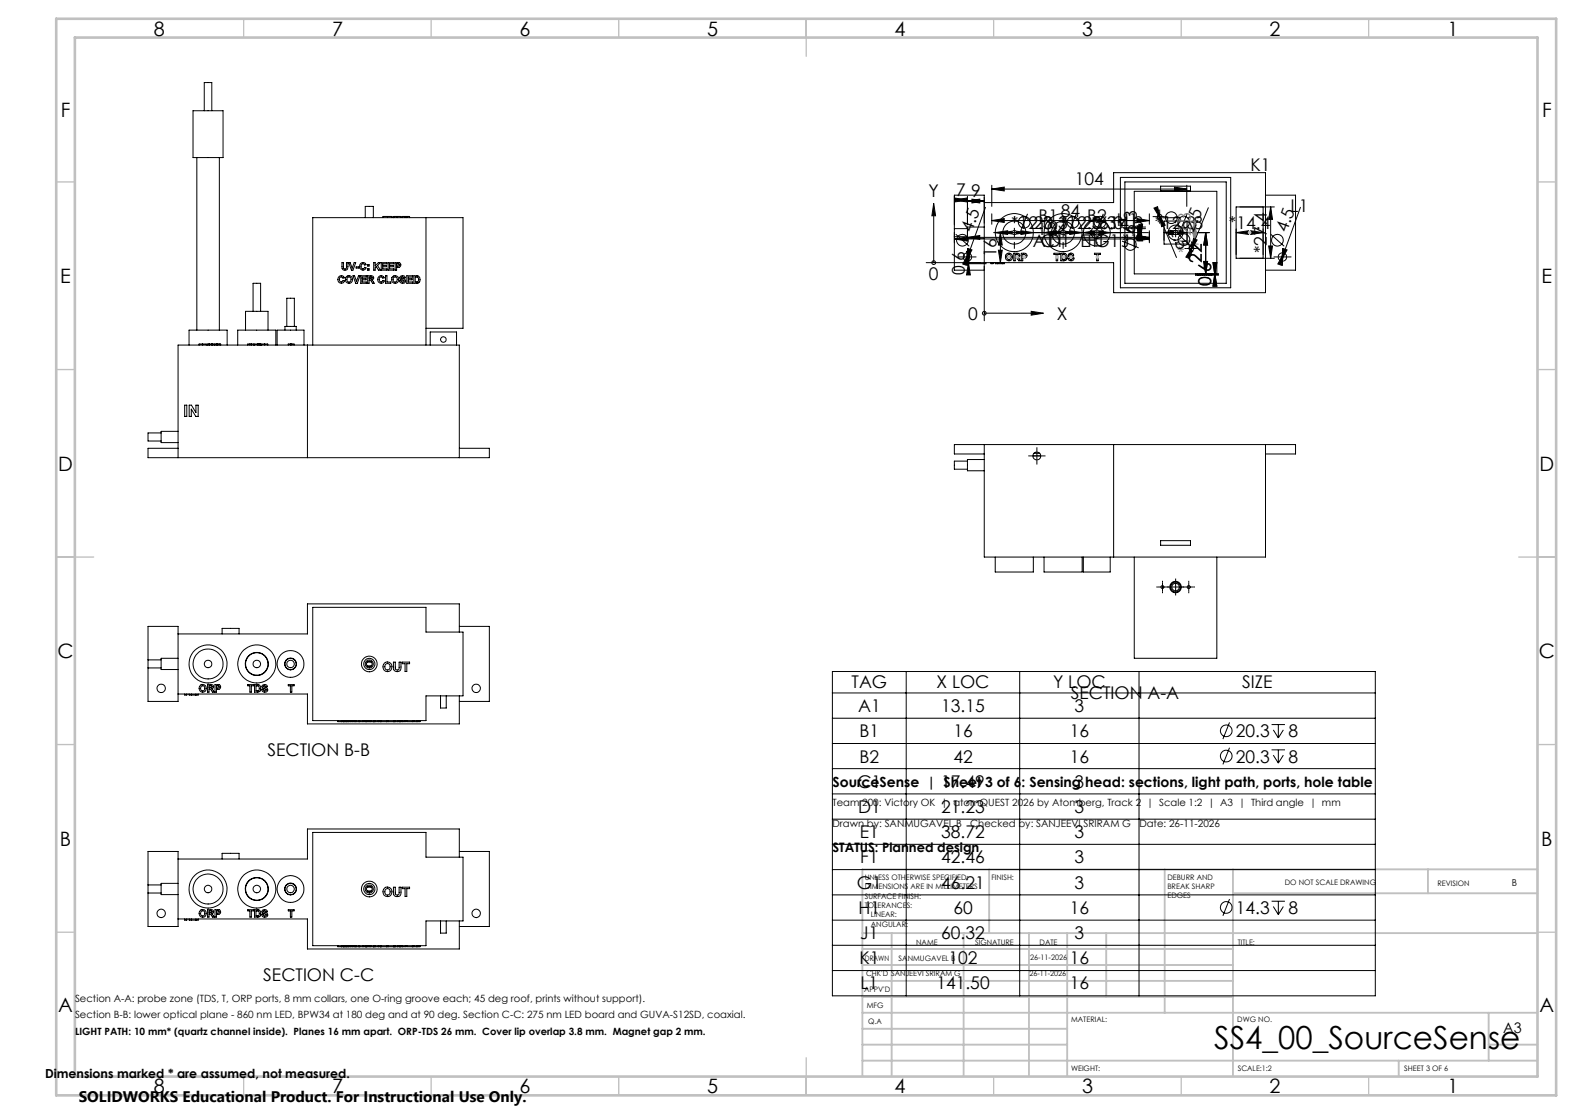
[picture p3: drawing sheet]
<svg xmlns="http://www.w3.org/2000/svg" width="420mm" height="297mm" viewBox="0 0 420 297" stroke-linecap="round" stroke-linejoin="round" font-family="sans-serif">
<g fill="none" stroke="#000" stroke-width=".27">
<path d="M51.5 29.5h8v12.5h-8zM54.5 29.5v-7.5h2v7.5M52.5 42v46M58.5 42v46M97.4 58v-3h2.2v3M103.3 57.7h1.2v.3M103.3 57.7h-1.2v.3M103.3 57.7v.3M104.9 57.7v.3M105.9 57.7h1v.3M105.9 57.7h-.9v.3M105.9 57.7v.3"/>
<path d="M107.3 58v-.3h1.9v.3M108 57.7v.3M108.5 57.7v.3M113.6 58v34M262.5 54h34.5v-8h40.5v32h-40.5v-8h-34.5M264.5 50.4l3.3-.5v1zM264.5 58.8l3.3-.5v1zM264.5 49.4v5.6M264.5 57v2.8M264.5 50.4h52M264.5 58.8h42M298.8 47.3h29.4v29.4h-29.4z"/>
<path d="M300 48.5h27v27h-27zM302.5 51h22v22h-22zM303.2 58.3l3.3 .5-3.3 .5zM306.5 57v2.8M309.5 49.6h8v1.3h-8zM310.4 58.9h6.1v6.2h-6.1zM313.2 49.9l3.3 .5-3.3 .5zM316.5 49.4v5.6M316.5 57l-1.7 4.5M329.6 55.2h7.2v13.7h-7.2zM337.5 52h8v20h-8M90.4 73.7a.83 .83 0 0 1 1.4 .4l-.4 .1-.3-.4-.3 .1-.2 .2-.1 .4 .3 .6h.4l.3-.3 .4 .1a.97 .97 0 0 1-1.5 .4 .97 .97 0 0 1 0-1.6z"/>
<path d="M91.2 70h.4v1.1a.44 .44 0 0 0 .4 .6 .44 .44 0 0 0 .4-.6v-1.1h.4v1.1a.81 .81 0 0 1-.8 1 .81 .81 0 0 1-.8-1zM93 70h.4l.5 1.5 .5-1.5h.5l-.8 2h-.4zM94.1 73.5h.4l.6 1.5 .5-1.5h.4l-.7 2h-.4zM95 71.2h.7v.3h-.7zM96.2 70.2a.87 .87 0 0 1 1.4 .4l-.4 .1-.4-.4a.66 .66 0 0 0-.5 .8 .66 .66 0 0 0 .6 .5l.3-.3 .4 .1a.97 .97 0 0 1-1.5 .4 .97 .97 0 0 1 .1-1.6zM96.2 73.5h1.5v.4h-1.1v.4h1v.3h-1v.6h1.1v.3h-1.5zM98 73.5h.9a.57 .57 0 0 1 .7 .4 .57 .57 0 0 1-.5 .7l.7 .9h-.5l-.6-.8h-.3v.8h-.4zM98 70.6h.4v.3h-.4zM98 71.6h.4v.4h-.4zM98.4 73.9h.8l.1 .2-.2 .2h-.7zM99.7 70h.3v.9l.9-.9h.5l-.7 .8 .8 1.2h-.6l-.5-.9-.4 .3v.6h-.3zM101 73.7a.84 .84 0 0 1 1.4 .4l-.3 .1-.4-.4-.2 .1-.3 .2-.1 .4 .3 .6h.4l.3-.3 .4 .1a.97 .97 0 0 1-1.5 .4 .97 .97 0 0 1 0-1.6z"/>
<path d="M101.7 70h1.5v.3h-1.1v.5h1v.3h-1v.6h1.1v.3h-1.5zM102.8 73.5h.4v1.7h1v.3h-1.4zM103.5 70h1.5v.3h-1.1v.5h1v.3h-1v.6h1.1v.3h-1.5zM105.4 70h.6a.66 .66 0 0 1 .9 .6 .66 .66 0 0 1-.9 .7h-.2v.7h-.4zM105.8 70.3a.4 .4 0 0 1 .5 0 .4 .4 0 0 1 0 .6h-.5zM106.9 73.6l.5-.1a.62 .62 0 0 1 .7 .6h-.4l-.3-.3-.4 .2a1.21 1.21 0 0 1 1.1 1.1 .88 .88 0 0 1-.9 .4 .88 .88 0 0 1-.7-.6l.4-.1a.39 .39 0 0 0 .4 .5 .39 .39 0 0 0 .4-.5l-.1-.1a.69 .69 0 0 1-.8-.3 .69 .69 0 0 1 .1-.8zM108.5 73.5h1.5v.4h-1.1v.4h1v.3h-1v.6h1.1v.3h-1.5zM110.3 73.5h.8a1.01 1.01 0 0 1 .9 1 1.01 1.01 0 0 1-.9 1h-.8zM110.7 73.9h.4a.68 .68 0 0 1 .5 .6 .68 .68 0 0 1-.4 .7h-.5zM254.5 61v2.1M254.5 61v-9h8v20h-8v-8.9M254.5 63.1h3.5"/>
<path d="M254.5 61h3.5M262.5 60.5h-4.5v3h4.5M264.3 70v.3h.5v-.3M265.4 70v.3h2.4v-.3M266 70v.3M267.3 70v.3M270.3 67.5h.9a.57 .57 0 0 1 .7 .4 .57 .57 0 0 1-.4 .7l.6 .9h-.4l-.7-.8h-.3v.8h-.4zM270.7 67.8l.8 .1 .1 .3-.9 .1zM272.3 67.5h.7a.67 .67 0 0 1 .9 .7 .67 .67 0 0 1-.9 .6h-.3v.7h-.4zM272.7 67.8a.41 .41 0 0 1 .6 0 .41 .41 0 0 1 .1 .6h-.7zM281.1 67.5h1.5v.3h-.6v1.7h-.3v-1.7h-.6zM282.9 67.5h.7a1.01 1.01 0 0 1 1 1 1.01 1.01 0 0 1-1 1h-.7z"/>
<path d="M283.3 67.8a.7 .7 0 0 1 .9 .7 .7 .7 0 0 1-.9 .7zM284.9 67.8l.7-.3a.62 .62 0 0 1 .7 .6h-.4l-.3-.3-.3 .3a1.08 1.08 0 0 1 1 1 .88 .88 0 0 1-.8 .4 .88 .88 0 0 1-.7-.6l.4-.1a.39 .39 0 0 0 .4 .5 .39 .39 0 0 0 .3-.5 .92 .92 0 0 1-1-1zM291.9 67.5h1.5v.3h-.6v1.7h-.3v-1.7h-.6zM310.4 62l3.3-.5v1zM310.4 62h11.7M311.5 62l3.3-.5v1zM311.5 61.5h3.9M311.5 62.5h3.9M312.2 61.5l3.3 .5-3.3 .5zM313.3 61.5l3.2 .5-3.2 .5zM318.8 73l.1 .3h.4M318.9 73v.3"/>
<path d="M319.3 73.3h.1M319.3 73v.3M319.7 73.3h-.3h.4M319.8 73.3h.3M319.8 73v.3M320.1 73v.3M320.5 73v.3h-.4M320.6 73.3h.1M320.7 73.3h1.9M320.7 73v.3M321.1 73v.3M321.7 73v.3"/>
<path d="M322.2 73v.3M322.6 73.3h.4M322.6 73v.3M323 73v.3M323.2 73v.3h-.2M50.4 92v-4h10.2v4M54 91.7h-.9v.3M54 91.7h1v.3M54 91.7v.3M55.7 91.7v.3M55.8 91.7h.6M55.8 91.7h-.4v.3"/>
<path d="M55.8 91.7v.3M56.4 91.7h.7v.3M56.4 91.7v.3M56.7 91.7v.3M57.7 91.7v.3M58 91.7h.4M58 91.7h-.7v.3M58 91.7v.3M58.4 91.7h.4v.3M58.4 91.7v.3M63.4 92v-4h10.2v4M65.5 88v-5h6v5"/>
<path d="M66.1 92v-.3h1.5v.3M66.6 91.7v.3M67 91.7v.3M67.5 83v-7.5h2v7.5M68.7 91.7h.3M68.7 91.7h-.8v.3M68.7 91.7v.3M69 91.7h.3M69 91.7v.3M69.3 91.7h.2v.3M69.3 91.7v.3M69.5 91.7v.3"/>
<path d="M70.6 91.7h-.8v.3M70.6 91.7h.8v.3M70.6 91.7v.3M73.9 92v-4h7.2v4M76 88v-1h3v1M76.5 87v-7.5h2v7.5M76.9 92v-.3h1.5v.3M77.4 91.7v.3M77.8 91.7v.3M82 92v30M113.6 87.5h9.9v-29.5h-40.1v34M114.7 92v-3.5h7v3.5"/>
<path d="M43 115.4h-3.5v2.2h3.5M47.5 115h-4.5v3h4.5M47.5 119.5h-8v2.5h91v-2.5h-8M49.2 108h.6v3h-.6zM50.4 108h.6l1.2 2v-2h.6v3h-.6l-1.2-1.9v1.9h-.6zM262.5 118.5v30h75v-30M297 118.5v30M47.5 122v-30h75v30M258 122.9h-3.5v2.2h3.5M262.5 122.5h-4.5v3h4.5M262.5 121h-8v-2.5h91v2.5h-8M275.4 121.5h2.1"/>
<path d="M275.7 120.9h1.5M265.4 148.5v4h10.2v-4M278.4 148.5v4h10.2v-4M288.9 148.5v4h7.2v-4M302.5 148.5v27h22v-27M309.5 144.1h8v1.3h-8zM39.5 175.9v2.2M39.5 175.9v-8.9h8v20h-8v-8.9M39.5 178.1h3.5M39.5 175.9h3.5M47.5 175.5h-4.5v3h4.5M59.2 169v-1.5h4.5v1.5"/>
<path d="M83.4 161.9h30.2v6.6h9.9v17h-9.9v6.6h-30.2zM97.9 176.5h1.1M97.9 177.5h1.1M102.5 176.8a1.25 1.25 0 0 1 1.7 .2 1.25 1.25 0 0 1-.1 1.7 1.25 1.25 0 0 1-1.7-.1l-.2-.4a1.42 1.42 0 0 1 .3-1.4zM103 177a.8 .8 0 0 1 1 .8 .8 .8 0 0 1-1.2 .6l-.2-.6zM104.9 176.5h.5v1.4a.55 .55 0 0 0 .5 .7 .55 .55 0 0 0 .5-.7v-1.4h.5v1.3a1.03 1.03 0 0 1-1 1.3 1.03 1.03 0 0 1-1-1.3zM107.3 176.5h1.9v.4h-.7v2.1h-.5v-2.1h-.7zM122.5 168.5v-7.5h-40.5v8h-34.5M122.5 167h8v20h-8M47.5 185h34.5v8h40.5v-7.5M49.2 185v.3h.6v-.3M50.4 185v.3h2.4v-.3"/>
<path d="M51 185v.3M52.2 185v.3M55.4 182.5h.8a.57 .57 0 0 1 .7 .4 .57 .57 0 0 1-.5 .7l.7 .9h-.4l-.7-.8h-.3v.8h-.3zM55.7 182.8h.7l.2 .3-.2 .2h-.7zM57.3 182.5h.7a.65 .65 0 0 1 .8 .6 .65 .65 0 0 1-.8 .7h-.3v.7h-.4zM57.7 182.8a.4 .4 0 0 1 .6 0 .4 .4 0 0 1 0 .6h-.6zM66.1 182.5h1.5v.3h-.6v1.7h-.4v-1.7h-.5zM67.9 182.5h.7a1.01 1.01 0 0 1 1 1 1.01 1.01 0 0 1-.9 1h-.8zM68.3 182.8h.3a.71 .71 0 0 1 .5 .7 .71 .71 0 0 1-.4 .7h-.4zM69.9 182.8a.8 .8 0 0 1 .8-.3 .8 .8 0 0 1 .6 .6h-.4l-.3-.3-.4 .2a1.44 1.44 0 0 1 1.2 .9 .83 .83 0 0 1-.8 .7 .83 .83 0 0 1-.8-.7l.4-.1a.39 .39 0 0 0 .4 .4 .39 .39 0 0 0 .3-.4 .97 .97 0 0 1-1-1zM76.9 182.5h1.5v.3h-.6v1.7h-.4v-1.7h-.5zM90.1 192.1v.3h1"/>
<path d="M91.1 192.4h.1M91.1 192.1v.3M91.2 192.1v.3h.4M91.6 192.4h.1M91.6 192.1v.3M91.7 192.4h.3M92 192.1v.3M92.2 192.4h.6M92.4 192.1v.3h-.4M92.8 192.4h.2M92.8 192.1v.3M93 192.4h3"/>
<path d="M93 192.1v.3M93.4 192.1v.3M93.9 192.1v.3M94.4 192.1v.3M94.9 192.1v.3M95 192.1v.3M95.7 192.1v.3M95.9 192.1v.3h.9M96.8 192.4h.6M96.8 192.1v.3M97.4 192.1v.3M97.6 192.1v.3h-.2"/>
<path d="M97.7 192.4h.1M97.7 192.1v.3M98 192.1v.3h.9M98.4 192.1v.3M98.9 192.4h.8M98.9 192.1v.3M99.7 192.4h.1M99.7 192.1v.3M99.7 192.4h5.3M100 192.1v.3M100.9 192.1v.3M101.4 192.1v.3"/>
<path d="M101.5 192.1v.3M101.6 192.1v.3M103.2 192.1v.3M103.5 192.1v.3M105 192.4h.1M105 192.4h.4M105 192.1v.3M105.4 192.1v.3M105.4 192.4h.6M106 192.4h.5M106 192.1v.3M106.5 192.1v.3"/>
<path d="M106.6 192.4h.8M106.9 192.1v.3h-.4M107.4 192.1v.3M108.1 192.1v.3h-.7M108.2 192.1v.3M108.5 192.1v.3h1.5M110 192.4h.1M110 192.1v.3M110.3 192.1v.3h.8M111.1 192.4h.3M111.1 192.1v.3M111.4 192.1v.3"/>
<path d="M112 192.1v.3h-.6M117.5 185.5v3.3h1.5v-3.3M39.5 235.9v2.2M39.5 235.9v-8.9h8v20h-8v-8.9M39.5 238.1h3.5M39.5 235.9h3.5M47.5 235.5h-4.5v3h4.5M59.2 229v-1.5h4.5v1.5M83.4 221.9h30.2v6.6h9.9v17h-9.9v6.6h-30.2zM97.9 236.5h1.1M97.9 237.5h1.1M103 237a.8 .8 0 0 1 1 .8 .8 .8 0 0 1-1.2 .6l-.2-.6z"/>
<path d="M104.9 236.5h.5v1.4a.55 .55 0 0 0 .5 .8 .55 .55 0 0 0 .5-.8v-1.4h.5v1.3a1.02 1.02 0 0 1-1 1.2 1.02 1.02 0 0 1-1-1.2zM107.3 236.5h1.9v.4h-.7v2.1h-.5v-2.1h-.7zM122.5 228.5v-7.5h-40.5v8h-34.5M122.5 227h8v20h-8M47.5 245h34.5v8h40.5v-7.5M49.2 245v.3h.6v-.3M50.4 245v.3h2.4v-.3M51 245v.3M52.2 245v.3M55.4 242.5h.8a.57 .57 0 0 1 .7 .4 .57 .57 0 0 1-.5 .7l.7 .9h-.4l-.6-.8h-.3l-.1 .8h-.3zM55.7 242.8h.7l.2 .3-.2 .2h-.7zM57.3 242.5h.7a.65 .65 0 0 1 .8 .6 .65 .65 0 0 1-.8 .7h-.3v.7h-.4z"/>
<path d="M57.7 242.8a.4 .4 0 0 1 .6 0 .4 .4 0 0 1 0 .6h-.6zM66.1 242.5h1.5v.3h-.6v1.7h-.4v-1.7h-.5zM67.9 242.5h.7a.99 .99 0 0 1 1 1 .99 .99 0 0 1-.9 1h-.8zM68.3 242.8l.8 .3-.1 .9-.7 .2zM69.9 242.8a.8 .8 0 0 1 .8-.3 .8 .8 0 0 1 .6 .6l-.7-.3-.4 .2a1.44 1.44 0 0 1 1.2 .9 .83 .83 0 0 1-.9 .6 .83 .83 0 0 1-.7-.7h.4a.39 .39 0 0 0 .4 .4 .39 .39 0 0 0 .3-.4 .97 .97 0 0 1-1-1zM76.9 242.5h1.5v.3h-.6v1.7h-.4v-1.7h-.5zM90.1 252.1v.3h1M91.1 252.1v.3M91.1 252.4h.1M91.2 252.1v.3h.4M91.6 252.4h.1M91.6 252.1v.3"/>
<path d="M91.7 252.4h.3M92 252.1v.3M92.2 252.4h.6M92.4 252.1v.3h-.4M92.8 252.4h.2M92.8 252.1v.3M93 252.1v.3M93 252.4h3M93.4 252.1v.3M93.9 252.1v.3M94.4 252.1v.3M94.9 252.1v.3"/>
<path d="M95 252.1v.3M95.7 252.1v.3M95.9 252.1v.3h.9M96.8 252.4h.6M96.8 252.1v.3M97.4 252.1v.3M97.6 252.1v.3h-.2M97.7 252.4h.1M97.7 252.1v.3M98 252.1v.3h.9M98.4 252.1v.3M98.9 252.4h.8"/>
<path d="M98.9 252.1v.3M99.7 252.4h.1M99.7 252.1v.3M99.7 252.4h5.3M100 252.1v.3M100.9 252.1v.3M101.4 252.1v.3M101.5 252.1v.3M101.6 252.1v.3M103.2 252.1v.3M103.5 252.1v.3M105 252.4h.1"/>
<path d="M105 252.4h.4M105 252.1v.3M105.4 252.1v.3M105.4 252.4h.6M106 252.4h.5M106 252.1v.3M106.5 252.1v.3M106.6 252.4h.8M106.9 252.1v.3h-.4M107.4 252.1v.3M108.1 252.1v.3h-.7M108.2 252.1v.3"/>
<path d="M108.5 252.1v.3h1.5M110 252.4h.1M110 252.1v.3M110.3 252.1v.3h.8M111.1 252.4h.3M111.1 252.1v.3M111.4 252.1v.3M112 252.1v.3h-.6M117.5 245.5v3.3h1.5v-3.3"/>
<circle cx="309.2" cy="57.8" r=".62"/>
<circle cx="315.7" cy="59.2" r="1.56"/>
<circle cx="93" cy="74.6" r=".65"/>
<circle cx="93.1" cy="74.5" r="1.01"/>
<circle cx="105.3" cy="74.6" r=".66"/>
<circle cx="105.4" cy="74.5" r="1.01"/>
<circle cx="258" cy="68.5" r="1.13"/>
<circle cx="269" cy="68.6" r=".65"/>
<circle cx="269.1" cy="68.5" r="1.01"/>
<circle cx="270.5" cy="62" r="3.1"/>
<circle cx="270.5" cy="62" r="5.1"/>
<circle cx="283.5" cy="62" r="3.1"/>
<circle cx="283.5" cy="62" r="5.1"/>
<circle cx="292.5" cy="62" r="1.58"/>
<circle cx="292.5" cy="62" r="3.6"/>
<circle cx="313.5" cy="62" r="2"/>
<circle cx="317.7" cy="66.3" r=".63"/>
<circle cx="342" cy="68.5" r="1.13"/>
<circle cx="118.2" cy="90.5" r=".74"/>
<circle cx="276.5" cy="121.6" r="1.05"/>
<circle cx="310" cy="156.5" r=".39"/>
<circle cx="313.5" cy="156.5" r="1"/>
<circle cx="313.5" cy="156.5" r="1.53"/>
<circle cx="313.5" cy="156.5" r="1.33"/>
<circle cx="317" cy="156.5" r=".4"/>
<circle cx="55.5" cy="177" r="5.1"/>
<circle cx="55.5" cy="177" r="4"/>
<circle cx="55.5" cy="177" r="1"/>
<circle cx="68.5" cy="177" r="3"/>
<circle cx="68.5" cy="177" r="3.1"/>
<circle cx="68.5" cy="177" r="1"/>
<circle cx="68.5" cy="177" r="5.1"/>
<circle cx="77.5" cy="177" r="1"/>
<circle cx="77.5" cy="177" r="1.59"/>
<circle cx="77.5" cy="177" r="3.6"/>
<circle cx="77.5" cy="177" r="1.48"/>
<circle cx="98.5" cy="177" r="1.48"/>
<circle cx="98.5" cy="177" r="1.07"/>
<circle cx="98.5" cy="177" r="2.1"/>
<circle cx="98.5" cy="177" r=".74"/>
<circle cx="43" cy="183.5" r="1.12"/>
<circle cx="54" cy="183.6" r=".65"/>
<circle cx="54.1" cy="183.5" r="1.02"/>
<circle cx="127" cy="183.5" r="1.12"/>
<circle cx="55.5" cy="237" r="5.1"/>
<circle cx="55.5" cy="237" r="4"/>
<circle cx="55.5" cy="237" r="1"/>
<circle cx="68.5" cy="237" r="3"/>
<circle cx="68.5" cy="237" r="1"/>
<circle cx="68.5" cy="237" r="3.1"/>
<circle cx="68.5" cy="237" r="5.1"/>
<circle cx="77.5" cy="237" r="1"/>
<circle cx="77.5" cy="237" r="1.57"/>
<circle cx="77.5" cy="237" r="3.6"/>
<circle cx="77.5" cy="237" r="1.5"/>
<circle cx="98.5" cy="237" r="2.1"/>
<circle cx="98.5" cy="237" r="1.5"/>
<circle cx="98.5" cy="237" r="1.08"/>
<circle cx="98.5" cy="237" r=".74"/>
<circle cx="103.4" cy="237.8" r="1.26"/>
<circle cx="43" cy="243.5" r="1.12"/>
<circle cx="54" cy="243.6" r=".65"/>
<circle cx="54.1" cy="243.5" r="1.02"/>
<circle cx="127" cy="243.5" r="1.12"/>
</g>
<g fill="none" stroke="#c0c0c0" stroke-width=".35">
<path d="M65 5v5M115 5v5M165 5v5M215 5v10M265 5v5M315 5v5M365 5v5M15 48.5h5M410 48.5h5M15 98.5h5M410 98.5h5M15 148.5h10"/>
<path d="M405 148.5h10M15 198.5h5M410 198.5h5M15 248.5h5M410 248.5h5M65 287v5M115 287v5M165 287v5M215 282v10M265 287v5M315 287v5M365 287v5"/>
</g>
<g fill="none" stroke="#c0c0c0" stroke-width=".5">
<path d="M263.8 231.8v17M310.6 231.8v38.2M328.8 231.8v55.2M328.8 238.2h81.2M380.8 231.8v6.4M410 231.8h-180v55.2M230 248.8h180M230 257.3h98.8M230 253h98.8M237.8 248.8v38.2M257 248.8v38.2M274.4 248.8v38.2"/>
<path d="M284.6 248.8v38.2M295 248.8v17M230 265.8h98.8M230 261.5h98.8M230 278.5h54.6M230 274.3h54.6M230 270h180M397 278.5h13M397 270v12.8M230 282.8h180M373 282.8v4.2"/>
</g>
<path d="M15 5h400v287h-400zM20 10h390v277h-390z" fill="none" stroke="#c0c0c0" stroke-width=".7"/>
<path d="M264.5 50.4l3.3-.5v1zM264.5 58.8l3.3-.5v1zM303.2 58.3l3.3 .5-3.3 .5zM313.2 49.9l3.3 .5-3.3 .5zM310.4 62l3.3-.5v1zM311.5 62l3.3-.5v1zM312.2 61.5l3.3 .5-3.3 .5zM313.3 61.5l3.2 .5-3.2 .5z" fill="#000"/>
<path d="M311.4 58.9h8.1M318.6 58.9v6.2M311.4 65.1h8.1M318.1 61.8h1l-.5 3.3z" fill="none" stroke="#808080" stroke-width=".27"/>
<path d="M318.1 61.8h1l-.5 3.3z" fill="#808080"/>
<path d="M318.6 58.9l.5 3.4h-1z" fill="none" stroke="#808080" stroke-width=".27"/>
<path d="M318.6 58.9l.5 3.4h-1z" fill="#808080"/>
<g fill="none" stroke="#000" stroke-width=".27">
<path d="M249 54.2l.5 3.3h-1zM249 57.5v12.5M254.5 53.3l3.3-.5v1zM254.5 52.3v7.6M254.5 53.3h3.5M254.7 52.8l3.3 .5-3.3 .5zM258 53.6l3.3-.5v1zM258 52.3v7.6M258 53.6h4.5M259.2 53.1l3.3 .5-3.3 .5zM262.5 52.6v6.9M262.8 55.3l-4.4 12.1"/>
<path d="M274 57l-1.8 4.5M287 57l-1.8 4.5M294.2 57l-1.8 4.5M303.7 59.8h1l-.5 3.3zM307.7 55.5l1-.4 .8 3.2zM309 57.2l1.7 2.8-.9 .4zM309 57.2l.5 1.1M309.5 58.3l4.2 10.3M314.7 58l-4.7 .1M322.2 55.4l-4.2 10.3M330.6 55.2h9.2M338.8 55.2l.5 3.3h-1z"/>
<path d="M338.8 55.2v13.7M346.8 55.3l-4.4 12.1M247 70h16M254.5 63.7l3.3-.5v1zM254.5 61.9v2.8M254.5 63.7h52M254.8 62.4l3.6 3.2M257.2 70.3h5.8M257.7 67h1.1l-.5 3.3zM258 63.3l3.3-.5v1zM258 61.5v2.8M258 63.3h48.5"/>
<path d="M258.2 66.3l1 .3-1.6 3zM258.3 70l.5 3.3h-1.1zM258.3 70v.3M258.4 67.4l-.7 3.3-.9-.3zM258.4 67.4l-.8 2.2M262.5 71v14.5M265 62h41.2M265 70h2.8M265.4 62l3.3-.5v1zM266.2 66.7h1.1l-.5 3.3zM266.8 62l.5 3.3h-1.1zM266.8 62v8"/>
<path d="M267.4 62l3.3-.5v1zM270.3 61.5l3.2 .5-3.2 .5zM272.2 61.5l3.4 .5-3.4 .5zM278.4 62l3.3-.5v1zM280.4 62l3.3-.5v1zM283.2 61.5l3.4 .5-3.4 .5zM285.3 61.5l3.3 .5-3.3 .5zM288.9 62l3.3-.5v1zM290.8 61.5l3.2 .5-3.2 .5zM290.9 62l3.3-.5v1zM292.8 61.5l3.3 .5-3.3 .5zM299.2 64.3l4.4 1.8"/>
<path d="M302.7 60.5h2.8M302.7 63.5h2.8M303.2 60.2h1l-.5 3.3zM303.2 62.8l3.3 .5-3.3 .5zM303.2 63.2l3.3 .5-3.3 .5zM303.2 61h2.3M303.2 63.1h2.3M303.7 60.5l.5 3.3h-1zM303.7 60.5v3M304.2 61l.5 3.2h-1zM304.2 61v2.1M306.5 61.5v3.2"/>
<path d="M314 62.2l3.4 3.3M318 65.7l-.8 3.2-1-.4zM318 65.7l-.5 1.1M318.3 63.6l.9 .4-1.7 2.8zM319.7 62h2.8M319.7 73h5.2M319.7 73.3h5.2M321 69.7h1l-.5 3.3zM321.5 62l.5 3.3h-1zM321.5 62v11M323.5 70h1l-.5 3.3zM324 73l.5 3.3h-1z"/>
<path d="M324 73v.3M329.6 62l3.4-.5v1zM329.6 62h7.2M329.6 61v6.9M330.6 68.9h9.2M333.5 61.5l3.3 .5-3.3 .5zM336.8 61v6.9M338.3 65.6h1l-.5 3.3zM338.8 62.4l3.6 3.2M342.2 66.3l1 .3-1.6 3zM342.4 67.4l-.7 3.3-1-.3zM342.4 67.4l-.8 2.2"/>
<path d="M262.5 83.5h12.5M275 83l3.3 .5-3.3 .5zM222 179h144.7v86.5h-144.7zM241.7 179v86.5M271.9 179v86.5M303.7 179v86.5M222 184.7h144.7M222 191.5h144.7M222 198.2h144.7M327.9 192.6l-1.8 4.5M327.9 199.4l-1.8 4.4M339.1 193.2h3.6"/>
<path d="M339.1 199.9h3.6M339.5 194.6l1.4 2.1M340.9 193.2v3.5M340.9 199.9v3.5M342.2 194.6l-1.3 2.1M222 204.9h144.7M222 211.7h144.7M222 218.4h144.7M339.5 201.3l1.4 2.1M342.2 201.3l-1.3 2.1M222 225.1h144.7M222 231.8h144.7"/>
<path d="M222 238.6h144.7M327.9 239.7l-1.8 4.5M222 245.3h144.7M222 252h144.7M222 258.8h144.7M339.1 240.3h3.6M339.5 241.7l1.4 2.1M340.9 240.3v3.5M342.2 241.7l-1.3 2.1"/>
<circle cx="273.1" cy="59.2" r="1.56"/>
<circle cx="286.1" cy="59.2" r="1.56"/>
<circle cx="293.3" cy="59.2" r="1.56"/>
<circle cx="312.4" cy="58" r="1.56"/>
<circle cx="249" cy="70" r=".5"/>
<circle cx="256.6" cy="64" r="1.56"/>
<circle cx="301.4" cy="65.2" r="1.55"/>
<circle cx="315.7" cy="63.9" r="1.56"/>
<circle cx="340.6" cy="64" r="1.56"/>
<circle cx="262.5" cy="83.5" r=".5"/>
<circle cx="327" cy="194.9" r="1.56"/>
<circle cx="327" cy="201.6" r="1.55"/>
<circle cx="327" cy="241.9" r="1.55"/>
</g>
<g fill="#000">
<path d="M249 54.2l.5 3.3h-1zM254.5 53.3l3.3-.5v1zM258 53.6l3.3-.5v1zM254.7 52.8l3.3 .5-3.3 .5zM259.2 53.1l3.3 .5-3.3 .5zM309 57.2l1.7 2.8-.9 .4zM307.7 55.5l1-.4 .8 3.2zM338.8 55.2l.5 3.3h-1zM254.5 63.7l3.3-.5v1zM258.2 66.3l1 .3-1.6 3zM258 63.3l3.3-.5v1zM258.3 70l.5 3.3h-1.1z"/>
<path d="M257.7 67h1.1l-.5 3.3zM258.4 67.4l-.7 3.3-.9-.3zM265.4 62l3.3-.5v1zM266.8 62l.5 3.3h-1.1zM266.2 66.7h1.1l-.5 3.3zM267.4 62l3.3-.5v1zM270.3 61.5l3.2 .5-3.2 .5zM272.2 61.5l3.4 .5-3.4 .5zM278.4 62l3.3-.5v1zM280.4 62l3.3-.5v1zM283.2 61.5l3.4 .5-3.4 .5zM285.3 61.5l3.3 .5-3.3 .5z"/>
<path d="M288.9 62l3.3-.5v1zM290.9 62l3.3-.5v1zM290.8 61.5l3.2 .5-3.2 .5zM292.8 61.5l3.3 .5-3.3 .5zM303.7 60.5l.5 3.3h-1zM303.2 60.2h1l-.5 3.3zM304.2 61l.5 3.2h-1zM303.7 59.8h1l-.5 3.3zM303.2 62.8l3.3 .5-3.3 .5zM303.2 63.2l3.3 .5-3.3 .5zM318.3 63.6l.9 .4-1.7 2.8zM318 65.7l-.8 3.2-1-.4z"/>
<path d="M321.5 62l.5 3.3h-1zM321 69.7h1l-.5 3.3zM324 73l.5 3.3h-1zM323.5 70h1l-.5 3.3zM329.6 62l3.4-.5v1zM333.5 61.5l3.3 .5-3.3 .5zM338.3 65.6h1l-.5 3.3zM342.2 66.3l1 .3-1.6 3zM342.4 67.4l-.7 3.3-1-.3zM275 83l3.3 .5-3.3 .5z"/>
</g>
<g fill="none" stroke="#c0c0c0" stroke-width=".27">
<path d="M268.6 68.5h1M268.7 68.2l.7 .7M269.1 68v1M269.4 68.2l-.7 .7M270 62h1M270.1 61.7l.7 .7M270.5 61.5v1M270.7 68.5h1M270.8 61.7l-.7 .7M270.9 68.2l.7 .7M271.2 68v1M271.6 68.2l-.7 .7"/>
<path d="M272.6 68.5h1M272.7 68.2l.7 .7M273.1 68v1M273.4 68.2l-.7 .7M281.3 68.5h1M281.5 68.2l.7 .7M281.8 68v1M282.2 68.2l-.7 .7M283 62h1M283.1 61.7l.7 .7M283.2 68.5h1M283.4 68.2l.7 .7"/>
<path d="M283.5 61.5v1M283.7 68v1M283.8 61.7l-.7 .7M284.1 68.2l-.7 .7M285.1 68.5h1M285.2 68.2l.7 .7M285.6 68v1M285.9 68.2l-.7 .7M292 62h1M292.1 68.5h1.1M292.1 61.7l.7 .7M292.3 68.2l.7 .7"/>
<path d="M292.5 61.5v1M292.6 68v1M292.8 61.7l-.7 .7M293 68.2l-.7 .7M313 62h1M313.1 61.7l.7 .7M313.5 61.5v1M313.8 61.7l-.7 .7M332.7 62h1M332.9 61.7l.7 .7M333.2 61.5v1M333.6 61.7l-.7 .7"/>
</g>
<g fill="none" stroke="#000" stroke-width=".27" stroke-dasharray="15.2 1.3 1.3 1.3" stroke-linecap="butt">
<path d="M270.5 59.5v-1.8M283.5 59.5v-1.8M292.5 59.5v-.3M308 57.8h-.6M309.2 57.8v-1.3M309.2 57.8h-1.2M309.2 57.8v1.2M309.2 57.8h1.3M309.2 56.5v-.6M309.2 59v.6M310.5 57.8h.6M313.5 59.5v-.7"/>
<path d="M256.7 68.5h-1.1M258 68.5v-1.2M258 68.5h-1.3M258 68.5v1.3M258 68.5h1.2M258 67.3v-1.2M258 69.8v1.1M259.2 68.5h1.2M268 62h-1.8M270.5 62v-1.2M270.5 62h-1.3M270.5 62v1.3"/>
<path d="M270.5 62h1.2M270.5 64.5v1.8M273 62h1.8M281 62h-1.8M283.5 62v-1.2M283.5 62h-1.3M283.5 62v1.3M283.5 62h1.3M283.5 64.5v1.8M286 62h1.8M290 62h-.3M292.5 62v-1.2"/>
<path d="M292.5 62h-1.3M292.5 62v1.3M292.5 62h1.2M292.5 64.5v.3M295 62h.3M311 62h-.7M313.5 62v-1.2M313.5 62h-1.3M313.5 62v1.3M313.5 62h1.2M313.5 64.5v.8M316 62h.7"/>
<path d="M316.5 66.3h-.6M317.8 66.3v-1.3M317.8 66.3h-1.3M317.8 66.3v1.2M317.8 66.3h1.2M317.8 65v-.6M317.8 67.5v.6M319 66.3h.6M340.8 68.5h-1.2M342 68.5v-1.2M342 68.5h-1.2M342 68.5v1.3"/>
<path d="M342 68.5h1.3M342 67.3v-1.2M342 69.8v1.1M343.3 68.5h1.1M275.2 121.6h-1M276.5 121.6v-1.3M276.5 121.6h-1.3M276.5 121.6v1.2M276.5 121.6h1.2M276.5 120.3v-1M276.5 122.8v1.1M277.7 121.6h1.1"/>
<path d="M308.7 156.5h-.4M310 156.5v-1.2M310 156.5h-1.3M310 156.5v1.3M310 156.5h1.2M310 155.3v-.4M310 157.8v.4M311.2 156.5h.5M312.2 156.5h-1M313.5 156.5v-1.2M313.5 156.5h-1.3M313.5 156.5v1.3"/>
<path d="M313.5 156.5h1.2M313.5 155.3v-1M313.5 157.8v1M314.7 156.5h1M315.7 156.5h-.3M317 156.5v-1.2M317 156.5h-1.3M317 156.5v1.3M317 156.5h1.2M317 155.3v-.4M317 157.8v.4M318.2 156.5h.5"/>
</g>
<text font-size="8.5" x="323.8" y="279.7">SS4_00_SourceSense</text>
<g font-size="5.3">
<text x="41" y="9.5">8</text>
<text x="88.5" y="9.5">7</text>
<text x="138.5" y="9.5">6</text>
<text x="188.5" y="9.5">5</text>
<text x="238.5" y="9.5">4</text>
<text x="288.5" y="9.5">3</text>
<text x="338.5" y="9.5">2</text>
<text x="386" y="9.5">1</text>
<text x="16.2" y="31.2">F</text>
<text x="411.2" y="31.2">F</text>
<text x="16.1" y="75.5">E</text>
<text x="411.1" y="75.5">E</text>
<text x="15.5" y="125.5">D</text>
<text x="410.5" y="125.5">D</text>
<text x="15.4" y="175.5">C</text>
<text x="410.4" y="175.5">C</text>
<text x="16" y="225.5">B</text>
<text x="411" y="225.5">B</text>
<text x="15.5" y="269.7">A</text>
<text x="410.5" y="269.7">A</text>
<text x="41" y="291.5">8</text>
<text x="88.5" y="291.5">7</text>
<text x="138.5" y="291.5">6</text>
<text x="188.5" y="291.5">5</text>
<text x="238.5" y="291.5">4</text>
<text x="288.5" y="291.5">3</text>
<text x="338.5" y="291.5">2</text>
<text x="386" y="291.5">1</text>
</g>
<g font-size="4.7">
<text x="333.5" y="45.5">K1</text>
<text x="247.6" y="52.5">Y</text>
<text x="255" y="52.3">7</text>
<text x="259" y="52.6">9</text>
<text x="286.6" y="49.4">104</text>
<text x="276.9" y="59.1">B1</text>
<text x="282.9" y="57.8">84</text>
<text x="289.9" y="59.1">B2</text>
<text x="344.2" y="56.4">L1</text>
<text x="259.1" y="62.2" transform="rotate(-70 259.1 62.2)">4.5</text>
<text x="269.7" y="61">*12.3 *12.3</text>
<text x="275.4" y="65.8">A1D1 E1G1</text>
<text x="275.7" y="60.9">20.3</text>
<text x="276.6" y="62.7">104</text>
<text x="277.5" y="65.8">C1</text>
<text x="279.7" y="62.3">97</text>
<text x="288.7" y="60.9">20.314.3</text>
<text x="290" y="65.9">F1</text>
<text x="291.2" y="61">*6.3H1</text>
<text x="298.9" y="65.9">J1</text>
<text x="302.7" y="64.3" transform="rotate(-90 302.7 64.3)">*6</text>
<text x="303.1" y="62.6" transform="rotate(-90 303.1 62.6)">4.3</text>
<text x="308" y="61">*12.38</text>
<text x="311.8" y="61" transform="rotate(68 311.8 61)">2.5</text>
<text x="318.3" y="62.1" transform="rotate(-68 318.3 62.1)">2.5</text>
<text x="327.7" y="61">*14.4</text>
<text x="343.1" y="62.2" transform="rotate(-70 343.1 62.2)">4.5</text>
<text x="265.8" y="68.6" transform="rotate(-90 265.8 68.6)">16</text>
<text x="320.5" y="70.1" transform="rotate(-90 320.5 70.1)">22</text>
<text x="337.8" y="67.5" transform="rotate(-90 337.8 67.5)">*27.4</text>
<text x="247.7" y="74.8">0</text>
<text x="257.3" y="73.4" transform="rotate(-90 257.3 73.4)">0.6</text>
<text x="323" y="76.4" transform="rotate(-90 323 76.4)">0.6</text>
<text x="258.2" y="85.3">0</text>
<text x="281.8" y="85.3">X</text>
<text x="227.1" y="183.6">TAG</text>
<text x="249.7" y="183.6">X LOC</text>
<text x="280.8" y="183.6">Y LOC</text>
<text x="331.2" y="183.6">SIZE</text>
<text x="228.8" y="189.8">A1</text>
<text x="251" y="189.8">13.15</text>
<text x="285.5" y="186.5">SECTION A-A</text>
<text x="286.6" y="189.8">3</text>
<text x="229.2" y="196.6">B1</text>
<text x="254.2" y="196.6">16</text>
<text x="285.3" y="196.6">16</text>
<text x="329.6" y="196.6">20.3</text>
<text x="343.6" y="196.6">8</text>
<text x="71.3" y="201.5">SECTION B-B</text>
<text x="229.2" y="203.3">B2</text>
<text x="254.2" y="203.3">42</text>
<text x="285.3" y="203.3">16</text>
<text x="329.6" y="203.3">20.3</text>
<text x="343.6" y="203.3">8</text>
<text x="228.6" y="210">C1</text>
<text x="251" y="210">17.49</text>
<text x="286.6" y="210">3</text>
<text x="228.8" y="216.7">D1</text>
<text x="251" y="216.7">21.23</text>
<text x="286.6" y="216.7">3</text>
<text x="229.3" y="223.4">E1</text>
<text x="251" y="223.4">38.72</text>
<text x="286.6" y="223.4">3</text>
<text x="229.4" y="230.2">F1</text>
<text x="251" y="230.2">42.46</text>
<text x="286.6" y="230.2">3</text>
<text x="228.5" y="236.9">G1</text>
<text x="251" y="236.9">46.21</text>
<text x="286.6" y="236.9">3</text>
<text x="229" y="243.7">H1</text>
<text x="254.2" y="243.7">60</text>
<text x="285.3" y="243.7">16</text>
<text x="329.6" y="243.7">14.3</text>
<text x="343.6" y="243.7">8</text>
<text x="229.4" y="250.3">J1</text>
<text x="251" y="250.3">60.32</text>
<text x="286.6" y="250.3">3</text>
<text x="229.2" y="257.1">K1</text>
<text x="252.9" y="257.1">102</text>
<text x="285.3" y="257.1">16</text>
<text x="70.2" y="261.5">SECTION C-C</text>
<text x="229.5" y="263.8">L1</text>
<text x="249.7" y="263.8">141.50</text>
<text x="285.3" y="263.8">16</text>
</g>
<text font-size="4.7" fill="#808080" x="317.6" y="67.5" transform="rotate(-90 317.6 67.5)">*12.3</text>
<text font-size="4.1" x="21" y="293.7">SOLIDWORKS Educational Product. For Instructional Use Only.</text>
<text font-size="3.9" x="400.9" y="275.5">A3</text>
<text font-size="3.7" x="222" y="209.8">SourceSense | Sheet 3 of 6: Sensing head: sections, light path, ports, hole table</text>
<text font-size="3.5" x="222" y="227.1">STATUS: Planned design</text>
<text font-size="3.3" x="12" y="287.5">Dimensions marked * are assumed, not measured.</text>
<g font-size="2.7">
<text x="222" y="215">Team 200: Victory OK | atomQUEST 2026 by Atomberg, Track 2 | Scale 1:2 | A3 | Third angle | mm</text>
<text x="222" y="220.5">Drawn by: SANMUGAVEL B</text>
<text x="258.7" y="220.5">Checked by: SANJEEVI SRIRAM G</text>
<text x="303.8" y="220.5">Date: 26-11-2026</text>
<text x="20" y="267">Section A-A: probe zone (TDS, T, ORP ports, 8 mm collars, one O-ring groove each; 45 deg roof, prints without support).</text>
<text x="20" y="271.5">Section B-B: lower optical plane - 860 nm LED, BPW34 at 180 deg and at 90 deg. Section C-C: 275 nm LED board and GUVA-S12SD, coaxial.</text>
<text x="20" y="276">LIGHT PATH: 10 mm* (quartz channel inside). Planes 16 mm apart. ORP-TDS 26 mm. Cover lip overlap 3.8 mm. Magnet gap 2 mm.</text>
</g>
<text font-size="2.5" x="403.2" y="236.1">B</text>
<g font-size="2">
<text x="230.6" y="234.6">UNLESS OTHERWISE SPECIFIED:</text>
<text x="230.6" y="237.1">DIMENSIONS ARE IN MILLIMETERS</text>
<text x="230.6" y="239.6">SURFACE FINISH:</text>
<text x="264.4" y="234.6">FINISH:</text>
<text x="311.3" y="234.5">DEBURR AND</text>
<text x="311.3" y="237">BREAK SHARP</text>
<text x="311.3" y="239.5">EDGES</text>
<text x="342.6" y="236">DO NOT SCALE DRAWING</text>
<text x="383.3" y="236.2">REVISION</text>
<text x="230.6" y="242.1">TOLERANCES:</text>
<text x="232.2" y="244.6">LINEAR:</text>
<text x="232.2" y="247.1">ANGULAR:</text>
<text x="244.3" y="252">NAME</text>
<text x="260" y="251.9">SIGNATURE</text>
<text x="277.2" y="251.9">DATE</text>
<text x="330.1" y="251.9">TITLE:</text>
<text x="230.6" y="256.1">DRAWN</text>
<text x="239.6" y="256.1">SANMUGAVEL B</text>
<text x="274.7" y="255.9">26-11-2026</text>
<text x="230.9" y="260.3">CHK'D SANJEEVI SRIRAM G</text>
<text x="274.5" y="260.3">26-11-2026</text>
<text x="230.4" y="264.4">APPV'D</text>
<text x="231.1" y="268.8">MFG</text>
<text x="231.5" y="273">Q.A</text>
<text x="285.6" y="272.5">MATERIAL:</text>
<text x="330" y="272.5">DWG NO.</text>
<text x="285.6" y="285.5">WEIGHT:</text>
<text x="330.1" y="285.6">SCALE:1:2</text>
<text x="374.5" y="285.6">SHEET 3 OF 6</text>
</g>
</svg>
